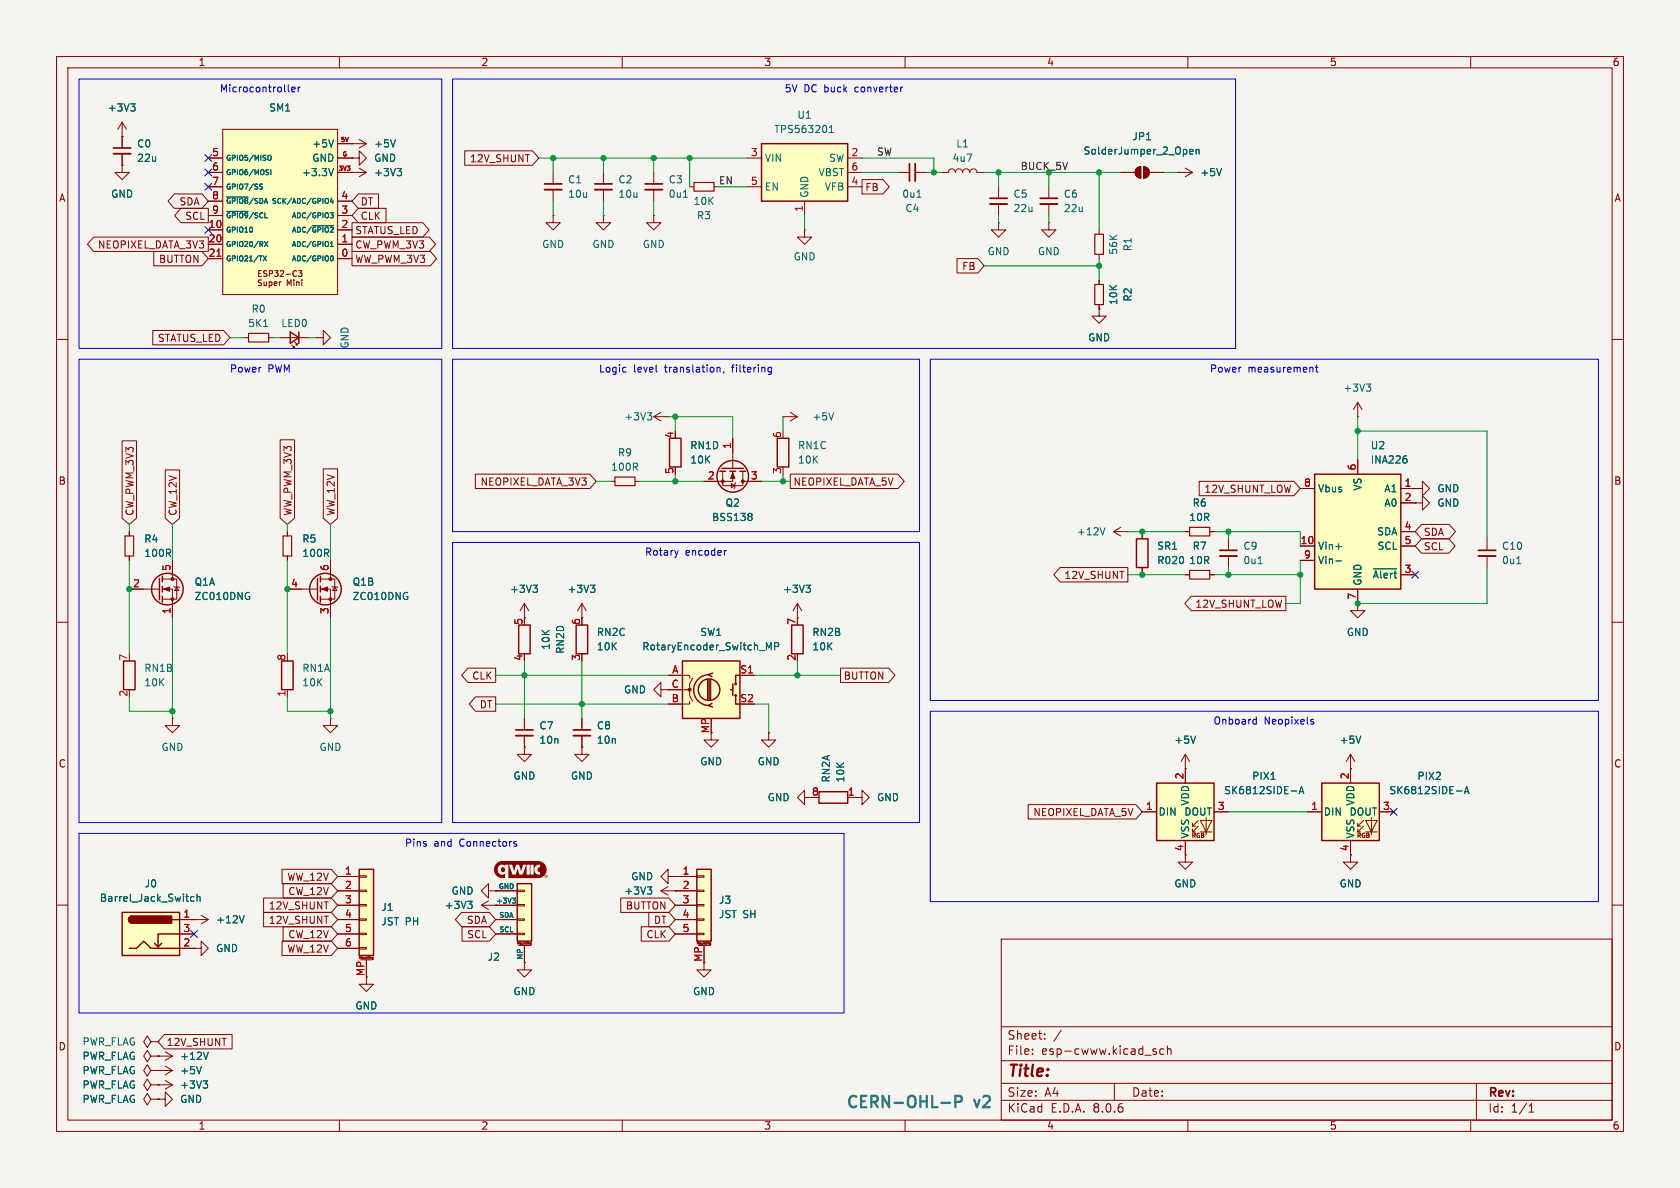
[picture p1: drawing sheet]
<svg xmlns="http://www.w3.org/2000/svg" width="297mm" height="210mm" viewBox="0 0 297 210" stroke-linecap="round" stroke-linejoin="round" font-family="sans-serif">
<path d="M0 0h297v210h-297z" fill="#f5f4ef" stroke="#f5f4ef" stroke-width=".18"/>
<g fill="none" stroke="#840000" stroke-width=".18">
<path d="M10 10h277v190h-277zM12 12h273v186h-273zM60 10v2M110 10v2M160 10v2M210 10v2M260 10v2M10 60h2M285 60h2M10 110h2M285 110h2M58.4 127v1.3h1.3l-1.3 1.2-1.3-1.2h1.3"/>
<path d="M58.4 127h.1M209.5 135.9h.1M209.5 133.4l-.7 1.2M209.5 133.4v2.5M209.5 133.4l.8 1.2M10 160h2M86.4 157.5v-1.3l-1.3 1.3 1.3 1.3v-1.3h1.2M86.4 159.3l-1.3 .7M87.6 157.5h.1M285 160h2M64.8 172.7v1.3h1.2l-1.2 1.3-1.3-1.3h1.3M85.1 160l1.3 .8"/>
<path d="M85.1 160h2.5M92.7 170.2v1.3h1.3l-1.3 1.2-1.3-1.2h1.3M92.7 170.2h.1M177 166h108v32h-108zM60 198v2M110 198v2M160 198v2M177 194.5h108M177 191.5h108M177 187.5h108M177 181.5h108M182.5 186.3v.1"/>
<path d="M182.5 185.5v.1M184.7 183.6v.1M184.7 182.8v.1M187.6 182.1l-1.3 2M197 191.5v3M204 185.9l.4 .1 .1 .2-.3 .2h-.2M204 185.4l.4 .1M205.7 185.5l-.4-.1-.3 .3v.4l.2 .2h.5M206.4 185.5l.2-.1 .4 .1v.9M206.4 184.9v1.5M210 198v2M260 198v2"/>
<path d="M261 191.5v6.5M270.3 196.6h.9M270.3 195.5l.4-.4v1.5"/>
</g>
<path d="M211.4 130.1l-.5 1.3M82.7 159.3h.8l-.5 .5M83.2 159.8l.3 .3v.3l-.3 .2" fill="none" stroke="#006464" stroke-width=".18"/>
<path d="M91.4 156.2h2.6v10.2h-2.6z" fill="#ffffc2"/>
<g fill="#840000">
<path d="M96.5 154.8h.2v.3h-.2v-.2h.1h-.1z"/>
<path d="M96.4 154.7h.4v.4h-.4l-.1-.2 .3 .3 .2-.3-.2-.2-.3 .2z"/>
<path d="M87.8 152.7l.4-.4 .6-.1h6.6l.5 .2 .4 .4 .3 .5v.6l-.4 .8-.8 .5h-5.5v-2.3l.7 1.7h.6l.3-1.1 .3 1.1h2.6v-.9h.1l.2 .7 .7 .2h.1v-.4l-.4-.1-.1-.4 .2-.3 .3-.1v-.4l-.8 .2-.2 .6h-.1v-.8h-.6v1.7h-.1v-1.7h-.6v1.7h-.7l.6-1.7h-.5l-.4 1.1-.3-1.1h-.6l-.3 1.1-.4-1.1h-1.2v.2l-.3-.2h-.4l-.5 .4-.1 .8 .2 .3 .4 .2h.4l.3-.2v.8h-.7l-.7-.3-.5-.7v-.9z"/>
<circle cx="88.9" cy="153.7" r=".41"/>
</g>
<g fill="none" stroke="#840000" stroke-width=".18">
<path d="M87.6 157.5h3.8M91.4 159.9h1.3v.2h-1.3zM91.4 157.4h1.3v.2h-1.3zM87.6 160h3.8M87.6 162.6h3.8M87.6 165.1h3.8M91.4 165h1.3v.2h-1.3zM91.4 162.4h1.3v.3h-1.3zM91.7 167.1h2M92.7 167.1v3.1M93.7 167h.2M93.7 166.9h.1"/>
<path d="M93.8 166.9h.1M93.8 166.7h-.1M93.8 166.7h.1M93.9 167h.1M93.9 166.7v.3"/>
</g>
<path d="M91.4 156.2h2.6v10.2h-2.6z" fill="none" stroke="#840000" stroke-width=".25"/>
<path d="M90.6 158.8h.5l-.3 .3 .3 .1v.3l-.1 .1h-.3" fill="none" stroke="#006464" stroke-width=".18"/>
<path d="M63.5 153.7h2.5v15.2h-2.5z" fill="#ffffc2"/>
<g fill="none" stroke="#840000" stroke-width=".18">
<path d="M22.9 94v.7M22.9 98.3v.8M50.8 94v.7M50.8 98.3v.8M201.9 94v1.3M217.2 95.3v2M217.2 98.3v2M201.9 100.3v1.3M209.5 101.6h.8M213.9 101.6h.7M59.7 154.9h3.8M59.7 157.5h3.8"/>
<path d="M63.5 159.9h1.3v.2h-1.3zM63.5 157.4h1.3v.2h-1.3zM63.5 154.8h1.3v.3h-1.3zM209.5 151.1v1.3h1.3l-1.3 1.3-1.2-1.3h1.2M59.7 160h3.8M59.7 162.6h3.8M59.7 165.1h3.8M59.7 167.6h3.8M63.5 167.5h1.3v.3h-1.3zM63.5 165h1.3v.2h-1.3zM63.5 162.4h1.3v.3h-1.3zM63.8 169.7h2"/>
<path d="M64.8 169.7v3M65.8 169.4h.1M65.8 169.4l.1 .1M65.8 169.2h.1M65.9 169.2h-.1M65.9 169.2h.1M65.9 169.6h-.1M66 169.2v.3M66 169.5l-.1 .1M66 169.4l-.1 .1M124.5 170.2v1.3h1.2l-1.2 1.2-1.3-1.2h1.3"/>
</g>
<path d="M200.9 95.3h2v5h-2zM21.8 116.8h2.1v5.1h-2.1zM63.5 153.7h2.5v15.2h-2.5z" fill="none" stroke="#840000" stroke-width=".25"/>
<path d="M22.1 94.7h1.5v3.6h-1.5zM50 94.7h1.6v3.6h-1.6zM210.3 100.8h3.6v1.6h-3.6z" fill="none" stroke="#840000" stroke-width=".2"/>
<path d="M215.6 98.3h3.1" fill="none" stroke="#840000" stroke-width=".33"/>
<path d="M215.6 97.3h3.1" fill="none" stroke="#840000" stroke-width=".3"/>
<path d="M222.4 99.6h.7" fill="none" stroke="#006464" stroke-width=".18"/>
<path d="M204.5 138.4h10.1v10.2h-10.1z" fill="#ffffc2"/>
<g fill="none" stroke="#840000" stroke-width=".18">
<path d="M209.5 135.9v2.5M201.9 143.5h2.6M209.5 148.6v2.5M210.8 147.1h.5M210.8 146.1h.5M211.8 146.1l-1 1v-.5M211.8 145l-1 1.1v-.6M212.2 145h2l-1 2.1zM212.2 147.1h2M213.2 144.5v3.1M214.6 143.5h2.6M34.3 167.6h1.3v-1.2l1.2 1.2-1.2 1.3v-1.3"/>
<path d="M34.3 167.6h.1M34.3 162.6h.1M34.3 162.6h2.5M35.6 161.8l1.2 .8M36.8 162.6l-1.2 .7"/>
</g>
<path d="M204.5 138.4h10.1v10.2h-10.1z" fill="none" stroke="#840000" stroke-width=".25"/>
<path d="M224.7 137.8h.7M228.3 139.8h.9M229.8 139.9h.6M229.7 140.3l.4-1.3 .4 1.3M43.2 161.9l-.5 1.2" fill="none" stroke="#006464" stroke-width=".18"/>
<path d="M21.6 161.3h10.1v7.6h-10.1z" fill="#ffffc2"/>
<path d="M51.3 58.7l1.5 1-1.5 1zM52.8 58.7v2M21.6 161.3h10.1v7.6h-10.1zM22.9 167.6h1.2l1.3-1.2 1.3 1.2h5M23.4 161.9a.64 .64 0 0 0-.7 .7 .64 .64 0 0 0 .7 .6M28.6 166.8l-.7 .6M30.5 162.6h1.2M31.7 165.1h-3.8v2.3l-.6-.6" fill="none" stroke="#840000" stroke-width=".25"/>
<g fill="#840000" stroke="#840000" stroke-width=".25">
<path d="M22.9 162.1l.5-.2v1.3a.63 .63 0 0 1-.6-.4 .63 .63 0 0 1 .1-.7z"/>
<path d="M23.4 161.9h7v1.3h-7z"/>
</g>
<g fill="none" stroke="#840000" stroke-width=".18">
<path d="M62.2 30.5h.1M62.2 30.5h2.6M63.5 29.7l1.3 .8M64.8 30.5l-1.3 .7M106.7 30.5v2M106.7 33.5v2.1M176.5 39.4v1.2h1.3l-1.3 1.3-1.2-1.3h1.2M176.5 39.4h.1M185.4 39.4v1.2h1.3l-1.3 1.3-1.3-1.3h1.3M185.4 39.4h.1M43.2 59.7h.7M47.5 59.7h.8"/>
<path d="M49.5 59.7h5.1M55.9 59.7h1.2v-1.3l1.3 1.3-1.3 1.3v-1.3M55.9 59.7h.1M51.6 61l.5 .5h-.3h.3v-.3M52.1 60.5l.5 .5h-.3h.3v-.3M31.7 162.6h2.6M31.7 167.6h2.6M31.7 165.1h2.6M26.7 194.3l-.7-1-.6 1 .6 1 .7-1h1.2M26.7 189.2l-.7-1-.6 1 .6 1 .7-1h1.2M26.7 191.8l-.7-1-.6 1 .6 1 .7-1h1.2M26.7 186.7l-.7-1-.6 1 .6 1 .7-1h1.2"/>
<path d="M26.7 184.2l-.7-1.1-.6 1.1 .6 1 .7-1h1.2M27.9 194.3h.1M27.9 189.2h.1M27.9 191.8h.1M27.9 186.7h.1M27.9 184.2h.1"/>
</g>
<path d="M70.2 29.8h.8l-.4 .5M70.7 30.3l.3 .2v.3l-.3 .3M46.6 57.7h.7M34.3 158.5h-.4l-.2 .2 .1 .6h.5M34.8 158.6l.2-.1h.3l.1 .8M34.8 158.1v1.2" fill="none" stroke="#006464" stroke-width=".18"/>
<path d="M105.2 33.5h3" fill="none" stroke="#840000" stroke-width=".33"/>
<path d="M105.2 32.5h3" fill="none" stroke="#840000" stroke-width=".3"/>
<path d="M43.9 58.9h3.6v1.6h-3.6z" fill="none" stroke="#840000" stroke-width=".2"/>
<path d="M39.4 22.9h20.3v29.2h-20.3z" fill="#ffffc2"/>
<g fill="none" stroke="#840000" stroke-width=".18">
<path d="M21.6 24.1h.1M21.6 29.2v1.3h1.3l-1.3 1.3-1.3-1.3h1.3M21.6 29.2h.1M21.6 21.6l-.8 1.3M21.6 21.6v4.6M21.6 27.2v2M21.6 21.6l.8 1.3M36.8 38.1h2.6M36.8 30.5h2.6M36.8 35.6h2.6M36.8 27.9h2.6M36.8 33h2.6"/>
<path d="M39.4 22.9h20.3v29.2h-20.3zM59.7 38.1h2.5M59.7 30.5h2.5M59.7 35.6h2.5M59.7 27.9h2.5M59.7 25.4h5.1M62.2 25.4h.1M62.2 27.9h1.3v1.3l1.3-1.3-1.3-1.2v1.2M62.2 27.9h.1M63.5 24.6l1.3 .8M64.8 25.4l-1.3 .8M106.7 38.1v1.3h1.2l-1.2 1.2-1.3-1.2h1.3"/>
<path d="M106.7 38.1h.1M115.6 38.1v1.3h1.2l-1.2 1.2-1.3-1.2h1.3M115.6 38.1h.1M121.9 33h.8M126.2 33h.8M36.8 45.7h2.6M36.8 43.2h2.6M36.8 40.6h2.6M49.6 49.8h.1M52.7 47.8h.7l-.4 .4 .3 .1v.5l-.1 .1-.5-.1M59.7 45.7h2.5M59.7 43.2h2.5"/>
<path d="M59.7 40.6h2.5M142.2 40.6v1.3h1.3l-1.3 1.3-1.2-1.3h1.2M142.2 40.6h.1M238.8 135.9h.1M238.8 133.4l-.8 1.2M238.8 133.4v2.5M238.8 133.4l.7 1.2"/>
</g>
<g fill="none" stroke="#006464" stroke-width=".18">
<path d="M23.1 18.4h.8l-.4 .4M23.6 18.8l.3 .3v.3l-.3 .2M40.1 34.8h3.8M40.1 37.4h3.8M46 32.9l.4 .3-.1 .2h-.3M46 32.6h.4M47.4 30h.1M47.5 30.5v.3M47.6 27.5h.2l.1 .3v.4l-.3 .1M47.9 30v.9M55.2 39.9h3.8M57.9 35.1l.2 .3-.1 .4-.1 .2"/>
<path d="M58.4 37.6h.5l-.3 .4h.3v.3l-.2 .2h-.2M58.6 35l-.2 .7h.6M58.8 35.4v.6M59 29.8l-.5 1.3M59 24.7l-.5 1.3M69.9 24.7l-.4 1.3M46.5 45.2l.6 .9M46.8 42.7l.5 .9M47.1 45.2l-.6 .9M47.3 42.7l-.5 .9M58.4 43.6h.5M58.4 42.9l.3-.2v.9"/>
<path d="M58.5 45.3l.1-.1a.43 .43 0 0 1 .3 .5 .43 .43 0 0 1-.4 .4M240.6 130.1l-.4 1.3"/>
</g>
<path d="M38.3 45.3h.8" fill="none" stroke="#a90000" stroke-width=".18"/>
<path d="M20.1 27.2h3" fill="none" stroke="#840000" stroke-width=".33"/>
<path d="M20.1 26.2h3" fill="none" stroke="#840000" stroke-width=".3"/>
<path d="M122.7 32.3h3.5v1.5h-3.5z" fill="none" stroke="#840000" stroke-width=".2"/>
<path d="M134.6 25.4h15.3v10.2h-15.3z" fill="#ffffc2"/>
<g fill="none" stroke="#840000" stroke-width=".25">
<path d="M134.6 25.4h15.3v10.2h-15.3zM28.2 102.2v3.8M28.7 101.9v1M28.7 103.6v1M28.7 105.4v1M49.8 116.8h2v5.1h-2zM56.1 102.2v3.8M56.6 101.9v1M56.6 103.6v1M56.6 105.4v1"/>
<circle cx="29.6" cy="104.1" r="2.79"/>
<circle cx="57.5" cy="104.1" r="2.79"/>
</g>
<g fill="none" stroke="#840000" stroke-width=".18">
<path d="M97.8 38.1v1.3h1.3l-1.3 1.2-1.3-1.2h1.3M97.8 38.1h.1M97.8 30.5v2M97.8 33.5v2.1M115.6 30.5v2M115.6 33.5v2.1M132.1 27.9h2.5M132.1 33h2.5M142.2 35.6v2.5M149.9 27.9h2.5M149.9 33h2.5M149.9 30.5h2.5"/>
<path d="M30.5 99.1v3.3M58.4 99.1v3.3M22.9 104.1h5.3M28.7 104.1h1.8v5.1M28.7 102.4h2.5v3.5h-2.5M30.7 103.6l.2 .2h.7l.1 .1M31.2 103.8l.4 .6h-.7zM50.8 104.1h5.3M56.6 104.1h1.8v5.1M56.6 102.4h2.6v3.5h-2.6M58.7 103.6l.1 .2h.8l.1 .1M59.2 103.8l.4 .6h-.8z"/>
<path d="M50.8 121.9v1.3"/>
</g>
<path d="M120.8 34.9h.7M146.6 23.4h.8M146.6 22.5l.4-.3v1.2M43.9 105.4h.2v.5l-.2 .1M44 104.7l.1 .1M71.8 105.4h.3v.5l-.3 .1M71.9 104.7l.1 .1" fill="none" stroke="#006464" stroke-width=".18"/>
<path d="M96.3 33.5h3M114 33.5h3.1" fill="none" stroke="#840000" stroke-width=".33"/>
<path d="M96.3 32.5h3M114 32.5h3.1" fill="none" stroke="#840000" stroke-width=".3"/>
<g fill="#840000" stroke="#840000" stroke-width=".18">
<path d="M56.9 104.1l1-.3v.7z"/>
<path d="M29 104.1l1-.3v.7z"/>
<circle cx="58.4" cy="105.9" r=".25"/>
<circle cx="58.4" cy="102.4" r=".25"/>
<circle cx="30.5" cy="105.9" r=".25"/>
<circle cx="30.5" cy="102.4" r=".25"/>
</g>
<path d="M123.2 153.7h2.5v12.7h-2.5z" fill="#ffffc2"/>
<g fill="none" stroke="#840000" stroke-width=".18">
<path d="M115.6 73.7h2.5M115.6 73.7l1.2 .7M116.8 72.9l-1.2 .8M118.1 73.7h.1M129.5 77.5v5.3M138.4 73.7h.1M138.4 73.7h2.6M139.7 72.9l1.3 .8M141 73.7l-1.3 .7M107.9 85.1h.8M112.3 85.1h.7M127.8 83.3v2.6h3.5v-2.6"/>
<path d="M129.3 85.5l.6 .4-.6 .3zM129.5 83.3v1.8h-5M130 85.3l-.1 .2v.7l-.1 .2M131.3 85.1h3.3M196.8 94l1.3 .7M196.8 94h2.6M198.1 93.2l-1.3 .8M199.4 94h.1M209.5 94h.8M213.9 94h.7M262.9 95.3v2M262.9 98.3v2"/>
<path d="M92.7 106.7l-.8 1.3M92.7 106.7v2.5M92.7 106.7l.8 1.3M102.9 106.7l-.8 1.3M102.9 106.7v2.5M102.9 106.7l.7 1.3M92.7 132.1v1.3h1.3l-1.3 1.2-1.3-1.2h1.3M92.7 132.1h.1M92.7 127v2M92.7 130v2.1M102.9 132.1v1.3h1.2l-1.2 1.2-1.3-1.2h1.3M102.9 132.1h.1"/>
<path d="M102.9 127v2M102.9 130v2.1M125.7 129.5v1.3h1.3l-1.3 1.3-1.2-1.3h1.2M135.9 129.5v1.3h1.3l-1.3 1.3-1.3-1.3h1.3M135.9 129.5h.1M116.8 157.5h6.4M116.8 157.5l1.3 .7M118.1 154.9v-1.2l-1.3 1.2 1.3 1.3v-1.3h1.3M118.1 156.7l-1.3 .8M119.4 154.9h.1M119.4 157.5h.1M119.4 154.9h3.8"/>
<path d="M123.2 159.9h1.3v.2h-1.3zM123.2 157.4h1.3v.2h-1.3zM123.2 154.8h1.3v.3h-1.3zM142.2 141v-1.3l-1.2 1.3 1.2 1.2v-1.2h1.3M149.9 141h1.2M151.1 141h1.3v-1.3l1.3 1.3-1.3 1.2v-1.2M151.1 141h.1M119.4 160h3.8M119.4 162.6h3.8M119.4 165.1h3.8M123.2 165h1.3v.2h-1.3zM123.2 162.4h1.3v.3h-1.3z"/>
<path d="M123.4 167.1h2.1M124.5 167.1v3.1M125.5 166.9h.1M125.6 166.7v.3h-.1M125.6 166.7h-.1M27.9 186.7h.1M27.9 186.7h2.6M29.2 185.9l1.3 .8M30.5 186.7l-1.3 .8"/>
</g>
<g fill="none" stroke="#840000" stroke-width=".25">
<path d="M118.4 77.5h2v5.1h-2zM137.4 77.5h2v5.1h-2zM127.3 83.3h1M127.6 82.8h3.8M129 83.3h1M130.8 83.3h1M91.7 110.5h2v5.1h-2zM101.9 110.5h2v5.1h-2zM144.8 140h5.1v2h-5.1zM123.2 153.7h2.5v12.7h-2.5z"/>
<circle cx="129.5" cy="84.2" r="2.79"/>
</g>
<g fill="none" stroke="#006464" stroke-width=".18">
<path d="M114.4 73h.8l-.4 .5M115 73.5l.2 .2v.3l-.2 .2M147.4 73l-.5 1.2M132.7 90.7l.3 .3-.3 .3 .3 .2v.3l-.3 .2M195.3 93.3l-.4 1.3M268.1 99.6h.8M94.2 103.4h.8l-.4 .5M94.8 103.9l.2 .3v.3l-.2 .2M104.4 103.4h.8l-.5 .5M104.9 103.9l.3 .3v.3l-.3 .2M114.4 156.8h.8l-.4 .5M115 157.3l.2 .2v.3l-.2 .3"/>
<path d="M36.8 186l-.4 1.3"/>
</g>
<path d="M261.4 98.3h3M91.2 130h3M101.3 130h3.1" fill="none" stroke="#840000" stroke-width=".33"/>
<path d="M261.4 97.3h3M91.2 129h3M101.3 129h3.1" fill="none" stroke="#840000" stroke-width=".3"/>
<path d="M108.7 84.3h3.6v1.6h-3.6zM210.3 93.2h3.6v1.5h-3.6z" fill="none" stroke="#840000" stroke-width=".2"/>
<g fill="#840000" stroke="#840000" stroke-width=".18">
<path d="M129.5 83.6l.4 1h-.7z"/>
<circle cx="127.8" cy="85.1" r=".25"/>
<circle cx="131.3" cy="85.1" r=".25"/>
</g>
<path d="M232.4 83.8h15.2v20.3h-15.2z" fill="#ffffc2"/>
<path d="M232.4 83.8h15.2v20.3h-15.2z" fill="none" stroke="#840000" stroke-width=".25"/>
<g fill="none" stroke="#840000" stroke-width=".18">
<path d="M240 73.7h.1M240 71.1v2.6M240 71.1l-.7 1.3M240 71.1l.8 1.3M229.9 86.4h2.5M229.9 96.5h2.5M229.9 99.1h2.5M240 81.3v2.5M247.6 86.4h2.6M247.6 96.5h2.6M247.6 88.9h2.6M247.6 94h2.6"/>
<path d="M240 106.7v1.3h1.3l-1.3 1.2-1.2-1.2h1.2M240 106.7h.1M240 104.1v2.6M247.6 101.6h2.6"/>
</g>
<path d="M241.5 67.9h.8l-.4 .5M242.1 68.4l.2 .2v.3l-.2 .3M236.2 96.6h.9M236.2 99.2h.9M248.6 81.1l.1 .2-.1 .5M242.8 100.6h4.1" fill="none" stroke="#006464" stroke-width=".18"/>
<path d="M233.7 138.4h10.1v10.2h-10.1z" fill="#ffffc2"/>
<g fill="none" stroke="#840000" stroke-width=".18">
<path d="M166.4 30.5h1.2a.64 .64 0 0 1 .7-.7 .64 .64 0 0 1 .6 .7 .64 .64 0 0 1 .6-.7 .64 .64 0 0 1 .7 .7 .64 .64 0 0 1 .6-.7 .64 .64 0 0 1 .6 .7 .64 .64 0 0 1 .7-.7 .64 .64 0 0 1 .6 .7h1.3M198.1 30.5h2.6M201 29.8l.7-.3v2a1.02 1.02 0 0 1-1-.6 1.02 1.02 0 0 1 .3-1.1zM202.2 29.5a1.02 1.02 0 0 1 1 1 1.02 1.02 0 0 1-1 1zM203.2 30.5h2.5M30.5 127v1.3h1.2l-1.2 1.2-1.3-1.2h1.3M30.5 127h.1M238.8 135.9v2.5M231.1 143.5h2.6M238.8 148.6v3.8h1.2l-1.2 1.3-1.3-1.3h1.3M240 147.1h.5M240 146.1h.5"/>
<path d="M241 146.1l-1 1v-.5M241 145l-1 1.1v-.6M241.4 145h2.1l-1.1 2.1zM241.4 147.1h2.1M242.4 144.5v3.1M243.8 143.5h2.6"/>
</g>
<path d="M140 110.5h2v5.1h-2zM233.7 138.4h10.1v10.2h-10.1z" fill="none" stroke="#840000" stroke-width=".25"/>
<path d="M210.3 26.8l.6-.1-.1-.2-.3-.1-.2 .2 .1 .6h.4M211.5 26.5l.1-.1 .3 .1 .1 .7M211.5 26.4v.8M257.5 139.8h.9M259 139.9h.6M258.9 140.3l.4-1.3 .4 1.3" fill="none" stroke="#006464" stroke-width=".18"/>
<g fill="#840000" stroke="#840000" stroke-width=".18">
<path d="M201 29.8l.7-.3v2a1.02 1.02 0 0 1-1-.6 1.02 1.02 0 0 1 .3-1.1z"/>
<path d="M202.2 29.5a1.02 1.02 0 0 1 1 1 1.02 1.02 0 0 1-1 1z"/>
</g>
<path d="M120.6 116.8h10.2v10.2h-10.2z" fill="#ffffc2"/>
<g fill="none" stroke="#840000" stroke-width=".25">
<path d="M120.6 116.8h10.2v10.2h-10.2zM125.3 119.3a2.73 2.73 0 0 0-2.7 2.7 2.73 2.73 0 0 0 2.7 2.7M126 119l-.8 .3 .7 .3M130.8 119.4h-.8v1.5M125.1 120.1v3.6M125.3 120.1v3.6M125.6 120.1v3.6M125.9 124.3l-.7 .4 .8 .3M129.2 121.9h.3M129.5 120.9v2M130 122.9v1.6h.8"/>
<circle cx="125.3" cy="121.9" r="1.9"/>
<circle cx="130" cy="120.9" r=".13"/>
<circle cx="130" cy="122.9" r=".13"/>
</g>
<circle cx="121.9" cy="121.9" r=".25" fill="#840000" stroke="#840000" stroke-width=".18"/>
<g fill="none" stroke="#840000" stroke-width=".18">
<path d="M21.6 24.1h.1M21.6 29.2h.1M21.6 24.1v2.1M21.6 27.2v2M30.8 34.3h4.9l1.1 1.3-1.1 1.2h-4.9l-1.1-1.2zM32 36.8h4.8v2.6h-4.8l-1.1-1.3zM36.8 30.5h2.6M36.8 38.1h2.6M36.8 35.6h2.6M36.8 27.9h2.6M36.8 33h2.6M59.7 30.5h2.5"/>
<path d="M59.7 38.1h2.5M59.7 35.6h2.5M59.7 27.9h2.5M59.7 25.4h2.5M62.2 39.4h12.6l1.1 1.2-1.1 1.3h-12.6zM62.2 30.5h.1M62.2 25.4h.1M62.2 27.9h.1M63.3 34.3h3.6v2.5h-3.6l-1.1-1.2zM63.3 36.8h4.9v2.6h-4.9l-1.1-1.3zM82.2 26.7h11.9l1.1 1.2-1.1 1.3h-11.9zM152.4 31.7h3.7l1.1 1.3-1.1 1.3h-3.7z"/>
<path d="M158.7 30.5h2.1M161.8 30.5h2M176.5 33v2.1M176.5 36.1v2M185.4 33v2.1M185.4 36.1v2M198.1 30.5h2.6M203.2 30.5h2.5M208.3 30.5h.1M208.3 30.5h2.5M209.5 29.7l1.3 .8M210.8 30.5l-1.3 .7"/>
<path d="M16.6 41.9h20.2v2.6h-20.2l-1.1-1.3zM27 58.4h12.5l1.1 1.3-1.1 1.3h-12.5zM27.2 44.4h8.5l1.1 1.3-1.1 1.3h-8.5zM36.8 45.7h2.6M36.8 43.2h2.6M36.8 40.6h2.6M59.7 45.7h2.5M59.7 43.2h2.5M59.7 40.6h2.5M62.2 44.4h13.9l1.1 1.3-1.1 1.3h-13.9zM62.2 41.9h13.7l1.1 1.3-1.1 1.3h-13.7zM169.2 45.7h3.7l1.1 1.3-1.1 1.3h-3.7z"/>
<path d="M194.3 54.6v1.3h1.3l-1.3 1.3-1.3-1.3h1.3M194.3 54.6h.1M194.3 40.6v.8M194.3 45v.7M194.3 49.5v.8M194.3 53.8v.8M21.6 77.9h2.5v13.7l-1.2 1.1-1.3-1.1zM49.5 77.7h2.6v13.9l-1.3 1.1-1.3-1.1zM129.5 77.5v2.5M22.9 94v.7M22.9 98.3v.8M29.2 83.1h2.6v8.5l-1.3 1.1-1.3-1.1z"/>
<path d="M30.5 99.1v2.5M50.8 94v.7M50.8 98.3v.8M57.1 82.9h2.6v8.7l-1.3 1.1-1.3-1.1zM58.4 99.1v2.5M84 83.8h20.3l1.1 1.3-1.1 1.3h-20.3zM124.5 85.1h2.5M132.1 85.1h2.5M139.7 83.8h19.1l1.1 1.3-1.1 1.3h-19.1zM201.9 94v1.3M209.5 94h.8M212 85.1h16.8l1.1 1.3-1.1 1.2h-16.8z"/>
<path d="M213.9 94h.7M229.9 86.4h2.5M229.9 96.5h2.5M229.9 99.1h2.5M240 81.3v2.5M247.6 94h2.6M247.6 86.4h2.6M247.6 96.5h2.6M247.6 88.9h2.6M250.2 86.4h1.3v-1.3l1.2 1.3-1.2 1.2v-1.2M250.2 86.4h.1M250.2 88.9h1.3v-1.3l1.2 1.3-1.2 1.3v-1.3"/>
<path d="M250.2 88.9h.1M251.3 92.7h4.9l1.1 1.3-1.1 1.3h-4.9l-1.1-1.3zM251.3 95.2h4.8l1.2 1.3-1.2 1.3h-4.8l-1.1-1.3zM22.9 104.1h2.5M30.5 106.7v2.5M50.8 104.1h2.5M58.4 106.7v2.5M82.7 118.1h4.9v2.6h-4.9l-1.1-1.3zM118.1 119.4h3.8v.5M122.4 119.9l-.5 1v1h-.5M130.8 119.4h2.5M141 106.7l-.8 1.3"/>
<path d="M141 106.7v2.5M141 106.7l.7 1.3M148.6 118.1h8.5l1.1 1.3-1.1 1.3h-8.5zM187.4 100.3h12v2.6h-12l-1.1-1.3zM201.9 100.3v1.3M209.5 101.6h.8M210.6 105.4h16.7v2.6h-16.7l-1.1-1.3zM213.9 101.6h.7M240 106.7h.1M240 104.1v2.6M247.6 101.6h2.6M84.1 123.2h3.5v2.5h-3.5l-1.2-1.2z"/>
<path d="M92.7 132.1h.1M92.7 127v2M92.7 130v2.1M102.9 132.1h.1M102.9 127v2M102.9 130v2.1M116.8 121.9v-1.2l-1.2 1.2 1.2 1.3v-1.3h5.1v1l.5 1.1M121.9 124v.5h-3.8M135.9 129.5h.1M209.5 135.9h.1M209.5 135.9v2.5M238.8 135.9h.1"/>
<path d="M238.8 135.9v2.5M46.6 158.7h12l1.1 1.3-1.1 1.3h-12zM49.9 153.7h8.7l1.1 1.2-1.1 1.3h-8.7zM50 156.2h8.6l1.1 1.3-1.1 1.3h-8.6zM59.7 154.9h3.8M59.7 157.5h3.8M87.6 157.5h.1M87.6 157.5h3.8M109.7 158.7h8.6l1.1 1.3-1.1 1.3h-8.6zM119.4 157.5h.1M119.4 154.9h.1M119.4 154.9h3.8"/>
<path d="M119.4 157.5h3.8M149.9 141h1.2M151.1 141h.1M181.8 142.2h19l1.1 1.3-1.1 1.3h-19zM201.9 143.5h2.6M209.5 148.6v2.5M214.6 143.5h2.6M231.1 143.5h2.6M238.8 148.6v2.5M243.8 143.5h2.6M31.7 162.6h2.6M31.7 167.6h2.6"/>
<path d="M31.7 165.1h2.6M34.3 162.6h.1M34.3 167.6h.1M46.6 161.3h12l1.1 1.3-1.1 1.2h-12zM49.9 166.4h8.7l1.1 1.2-1.1 1.3h-8.7zM50 163.8h8.6l1.1 1.3-1.1 1.3h-8.6zM59.7 162.6h3.8M59.7 167.6h3.8M59.7 165.1h3.8M59.7 160h3.8M64.8 169.7v3M81.6 161.3h4.9l1.1 1.3-1.1 1.2h-4.9l-1.1-1.2z"/>
<path d="M81.7 163.8h4.8l1.1 1.3-1.1 1.3h-4.8zM87.6 162.6h3.8M87.6 165.1h3.8M87.6 160h3.8M92.7 170.2h.1M92.7 167.1v3.1M113.4 163.8h4.9l1.1 1.3-1.1 1.3h-4.9zM114.7 161.3h3.6l1.1 1.3-1.1 1.2h-3.6zM119.4 162.6h3.8M119.4 165.1h3.8M119.4 160h3.8M124.5 167.1v3.1"/>
<path d="M27.9 189.2h.1M27.9 191.8h.1M27.9 194.3h1.3v-1.3l1.3 1.3-1.3 1.3v-1.3M27.9 194.3h.1M27.9 186.7h.1M27.9 189.2h2.6M27.9 191.8h2.6M29.1 182.9h11.9v2.5h-11.9l-1.2-1.2zM29.2 188.5l1.3 .7M29.2 191l1.3 .8M30.5 189.2l-1.3 .8M30.5 191.8l-1.3 .7"/>
</g>
<g fill="none" stroke="#006464" stroke-width=".18">
<path d="M23.1 18.4h.8l-.4 .4M23.6 18.8l.3 .3v.3l-.3 .2M40.1 34.8h3.8M40.1 37.4h3.8M46 32.9l.4 .3-.1 .2h-.3M46 32.6h.4M47.4 30h.1M47.5 30.5v.3M47.6 27.5h.2l.1 .3v.4l-.3 .1M47.9 30v.9M55.2 39.9h3.8M57.9 35.1l.2 .3-.1 .4-.1 .2"/>
<path d="M58.4 37.6h.5l-.3 .4h.3v.3l-.2 .2h-.2M58.6 35l-.2 .7h.6M58.8 35.4v.6M59 29.8l-.5 1.3M59 24.7l-.5 1.3M69.9 24.7l-.4 1.3M70.2 29.8h.8l-.4 .5M70.7 30.3l.3 .2v.3l-.3 .3M162.1 34.9h.7M210.3 26.8l.6-.1-.1-.2-.3-.1-.2 .2 .1 .6h.4M211.5 26.5l.1-.1 .3 .1 .1 .7M211.5 26.4v.8"/>
<path d="M216 29.8l-.5 1.3M46.5 45.2l.6 .9M46.8 42.7l.5 .9M47.1 45.2l-.6 .9M47.3 42.7l-.5 .9M58.4 43.6h.5M58.4 42.9l.3-.2v.9M58.5 45.3l.1-.1a.43 .43 0 0 1 .3 .5 .43 .43 0 0 1-.4 .4M132.7 90.7l.3 .3-.3 .3 .3 .2v.3l-.3 .2M236.2 96.6h.9M236.2 99.2h.9M248.6 81.1l.1 .2-.1 .5"/>
<path d="M43.9 105.4h.2v.5l-.2 .1M44 104.7l.1 .1M71.8 105.4h.3v.5l-.3 .1M71.9 104.7l.1 .1M94.2 103.4h.8l-.4 .5M94.8 103.9l.2 .3v.3l-.2 .2M104.4 103.4h.8l-.5 .5M104.9 103.9l.3 .3v.3l-.3 .2M135.5 113.6l.4 .9 .4-.9v1.3M136.9 114.3l.7-.1 .1-.2-.1-.3-.7-.1v1.3M142.5 103.4h.8l-.5 .5M143 103.9l.3 .3v.3l-.3 .2"/>
<path d="M242.8 100.6h4.1M211.4 130.1l-.5 1.3M224.7 137.8h.7M228.3 139.8h.9M229.8 139.9h.6M240.6 130.1l-.4 1.3M257.5 139.8h.9M259 139.9h.6M34.3 158.5h-.4l-.2 .2 .1 .6h.5M34.8 158.6l.2-.1h.3l.1 .8M34.8 158.1v1.2M82.7 159.3h.8l-.5 .5"/>
<path d="M83.2 159.8l.3 .3v.3l-.3 .2M90.6 158.8h.5l-.3 .3 .3 .1v.3l-.1 .1h-.3M114.4 156.8h.8l-.4 .5M115 157.3l.2 .2v.3l-.2 .3M229.7 140.3l.4-1.3 .4 1.3M258.9 140.3l.4-1.3 .4 1.3M43.2 161.9l-.5 1.2M35.6 188.5l-.4 1.3M35.9 191.1h.8l-.4 .5M36.5 191.6l.2 .2v.3l-.2 .2M36.8 186l-.4 1.3"/>
</g>
<path d="M193.5 50.3h1.6v3.5h-1.6zM193.5 41.4h1.6v3.6h-1.6z" fill="none" stroke="#840000" stroke-width=".2"/>
<path d="M161.8 29v3M175 36.1h3.1M183.9 36.1h3" fill="none" stroke="#840000" stroke-width=".33"/>
<path d="M160.8 29v3M175 35.1h3.1M183.9 35.1h3" fill="none" stroke="#840000" stroke-width=".3"/>
<path d="M166.4 195h1.5M168.9 194.8h.8a.54 .54 0 0 0 .4-.5 .54 .54 0 0 0-.4-.6h-.8v2" fill="none" stroke="#0099b0" stroke-width=".4"/>
<g fill="none" stroke="#0000c2" stroke-width=".18">
<path d="M14 14h64.1v47.6h-64.1zM51 16.1l.1 .1M51.6 15.8l.6-.1-.1-.2-.3-.1-.2 .2v.6h.5M52.7 15.4v.8M53.1 15.4l-.4 .2M80 14h138.4v47.6h-138.4zM159.6 15.4l-.2 .1M14 63.5h64.1v81.9h-64.1zM80 63.5h82.6v30.5h-82.6zM110.6 64.9l.1 .1M110.7 65.7l-.1 .1M116.1 65.7l.1 .1"/>
<path d="M126.8 64.9v.9M126.8 65l.1-.1 .3 .1 .1 .8M128 65.7l-.2 .3M135.9 65h.5M135.9 65.7h.5M136.4 64.9v1.1l-.3 .2-.3-.1M164.5 63.5h118.1v60.3h-118.1zM231.9 64.9l.2 .2v.7M232.5 64.9h.5M232.7 64.5v1.1l.3 .2M80 95.9h82.6v49.5h-82.6zM119.9 97.3l-.3 .9"/>
<path d="M128.4 97.3l-.3 .1M164.5 125.7h118.1v33.7h-118.1zM221.7 127.2h.4M222.1 126.7v1.3M222.1 127.9l-.4 .1M231.8 127.5l.4 .1 .1 .2-.2 .2-.4-.1M231.8 127.2h.4M14 147.3h135.2v31.8h-135.2zM90.9 149.1l.4 .1 .1 .2-.2 .2-.4-.1M90.9 148.8h.4"/>
</g>
<g fill="none" stroke="#009600" stroke-width=".18">
<path d="M95.2 27.9h36.9M97.8 27.9v2.6M97.8 35.6v2.5M106.7 27.9v2.6M106.7 35.6v2.5M115.6 27.9v2.6M115.6 35.6v2.5M121.9 27.9v5.1M127 33h5.1M142.2 38.1v2.5M152.4 27.9h12.7v2.6M152.4 30.5h6.3"/>
<path d="M163.8 30.5h2.6M174 30.5h24.1M176.5 30.5v2.5M176.5 38.1v1.3M185.4 30.5v2.5M185.4 38.1v1.3M194.3 30.5v10.1M205.7 30.5h2.6M40.6 59.7h2.6M48.3 59.7h1.2M54.6 59.7h1.3M174 47h20.3"/>
<path d="M194.3 45.7v3.8M118.1 73.7h11.4v3.8M119.4 73.7v2.5M138.4 73.7v2.5M240 76.2h22.9v19.1M240 73.7v7.6M22.9 92.7v1.3M22.9 99.1v16.5M30.5 92.7v6.4M50.8 92.7v1.3M50.8 99.1v16.5M58.4 92.7v6.4"/>
<path d="M105.4 85.1h2.5M113 85.1h11.5M119.4 83.8v1.3M134.6 85.1h5.1M138.4 83.8v1.3M199.4 94h10.1M214.6 94h15.3v2.5M217.2 94v1.3M229.9 99.1v7.6h-2.6M30.5 109.2v17.8M58.4 109.2v17.8M87.6 119.4h30.5"/>
<path d="M92.7 116.8v10.2M102.9 116.8v10.2M133.3 119.4h15.3M141 116.8v2.6M199.4 101.6h10.1M214.6 101.6h15.3M217.2 100.3v1.3M262.9 100.3v6.4h-22.9M22.9 123.2v2.5h7.6M50.8 123.2v2.5h7.6M87.6 124.5h30.5M133.3 124.5h2.6v5"/>
<path d="M217.2 143.5h13.9"/>
</g>
<g fill="none" stroke="#000084" stroke-width=".18">
<path d="M36.2 27.3l1.2 1.2M36.2 32.4l1.2 1.2M36.2 29.9l1.2 1.2M37.4 27.3l-1.2 1.2M37.4 32.4l-1.2 1.2M37.4 29.9l-1.2 1.2M36.2 40l1.2 1.2M37.4 40l-1.2 1.2M249.6 101l1.2 1.2M250.8 101l-1.2 1.2M245.8 142.9l1.2 1.2M247 142.9l-1.2 1.2"/>
<path d="M33.7 164.5l1.2 1.2M34.9 164.5l-1.2 1.2"/>
</g>
<path d="M38.3 45.3h.8" fill="none" stroke="#a90000" stroke-width=".18"/>
<g fill="#009600" stroke="#009600" stroke-width=".18">
<circle cx="138.4" cy="85.1" r=".46"/>
<circle cx="119.4" cy="73.7" r=".46"/>
<circle cx="119.4" cy="85.1" r=".46"/>
<circle cx="30.5" cy="125.7" r=".46"/>
<circle cx="92.7" cy="119.4" r=".46"/>
<circle cx="102.9" cy="124.5" r=".46"/>
<circle cx="141" cy="119.4" r=".46"/>
<circle cx="97.8" cy="27.9" r=".46"/>
<circle cx="22.9" cy="104.1" r=".46"/>
<circle cx="58.4" cy="125.7" r=".46"/>
<circle cx="50.8" cy="104.1" r=".46"/>
<circle cx="217.2" cy="94" r=".46"/>
<circle cx="217.2" cy="101.6" r=".46"/>
<circle cx="201.9" cy="94" r=".46"/>
<circle cx="201.9" cy="101.6" r=".46"/>
<circle cx="194.3" cy="47" r=".46"/>
<circle cx="240" cy="76.2" r=".46"/>
<circle cx="165.1" cy="30.5" r=".46"/>
<circle cx="176.5" cy="30.5" r=".46"/>
<circle cx="194.3" cy="30.5" r=".46"/>
<circle cx="106.7" cy="27.9" r=".46"/>
<circle cx="115.6" cy="27.9" r=".46"/>
<circle cx="121.9" cy="27.9" r=".46"/>
<circle cx="240" cy="106.7" r=".46"/>
<circle cx="229.9" cy="101.6" r=".46"/>
</g>
<text font-size="2.8" fill="#840000" x="178" y="190.9">Title:</text>
<g font-size="2.8" fill="#0099b0">
<text x="149.4" y="196.4">CERN-OHL-P</text>
<text x="172.3" y="196.4">v2</text>
</g>
<g font-size="2.1" fill="#840000">
<text x="178" y="184">Sheet:</text>
<text x="178" y="186.7">File:</text>
<text x="184.1" y="186.7">esp-cwww.kicad_sch</text>
<text x="178" y="196.9">KiCad</text>
<text x="178" y="194.1">Size:</text>
<text x="184.7" y="194.1">A4</text>
<text x="185.7" y="196.9">E.D.A.</text>
<text x="193.3" y="196.9">8.0.6</text>
<text x="200" y="194.1">Date:</text>
<text x="263" y="194.3">Rev:</text>
<text x="263" y="196.9">Id:</text>
<text x="267.1" y="196.9">1/1</text>
</g>
<g font-size="1.8" fill="#840000">
<text x="35" y="11.9">1</text>
<text x="85" y="11.9">2</text>
<text x="135" y="11.9">3</text>
<text x="185" y="11.9">4</text>
<text x="235" y="11.9">5</text>
<text x="285" y="11.9">6</text>
<text x="83" y="28.9">12V_SHUNT</text>
<text x="10.3" y="35.9">A</text>
<text x="152.9" y="34">FB</text>
<text x="285.3" y="35.9">A</text>
<text x="31.6" y="36.5">SDA</text>
<text x="32.6" y="39.1">SCL</text>
<text x="62.7" y="41.6">STATUS_LED</text>
<text x="63.7" y="36.5">DT</text>
<text x="63.7" y="39.1">CLK</text>
<text x="17.2" y="44.1">NEOPIXEL_DATA_3V3</text>
<text x="28" y="46.7">BUTTON</text>
<text x="62.7" y="46.7">WW_PWM_3V3</text>
<text x="62.7" y="44.1">CW_PWM_3V3</text>
<text x="170" y="47.9">FB</text>
<text x="27.8" y="60.6">STATUS_LED</text>
<text x="10.3" y="85.9">B</text>
<text x="84.8" y="86">NEOPIXEL_DATA_3V3</text>
<text x="140.2" y="86">NEOPIXEL_DATA_5V</text>
<text x="212.8" y="87.3">12V_SHUNT_LOW</text>
<text x="285.3" y="85.9">B</text>
<text x="23.8" y="91.3" transform="rotate(-90 23.8 91.3)">CW_PWM_3V3</text>
<text x="31.4" y="91.3" transform="rotate(-90 31.4 91.3)">CW_12V</text>
<text x="51.8" y="91.3" transform="rotate(-90 51.8 91.3)">WW_PWM_3V3</text>
<text x="59.4" y="91.3" transform="rotate(-90 59.4 91.3)">WW_12V</text>
<text x="251.6" y="94.9">SDA</text>
<text x="251.6" y="97.5">SCL</text>
<text x="188.1" y="102.6">12V_SHUNT</text>
<text x="211.2" y="107.6">12V_SHUNT_LOW</text>
<text x="102.6" y="110.6" transform="rotate(-90 102.6 110.6)">6</text>
<text x="83.4" y="120.3">CLK</text>
<text x="84.7" y="125.4">DT</text>
<text x="118.6" y="121.7">C</text>
<text x="149.1" y="120.3">BUTTON</text>
<text x="10.3" y="135.9">C</text>
<text x="285.3" y="135.9">C</text>
<text x="182.6" y="144.5">NEOPIXEL_DATA_5V</text>
<text x="50.7" y="155.9">WW_12V</text>
<text x="238.5" y="150.6" transform="rotate(-90 238.5 150.6)">4</text>
<text x="47.4" y="161">12V_SHUNT</text>
<text x="50.9" y="158.4">CW_12V</text>
<text x="110.6" y="161">BUTTON</text>
<text x="47.4" y="163.5">12V_SHUNT</text>
<text x="50.9" y="166.1">CW_12V</text>
<text x="82.4" y="163.5">SDA</text>
<text x="82.5" y="166.1">SCL</text>
<text x="114.2" y="166.1">CLK</text>
<text x="115.5" y="163.5">DT</text>
<text x="50.7" y="168.6">WW_12V</text>
<text x="64.5" y="172.7" transform="rotate(-90 64.5 172.7)">MP</text>
<text x="10.3" y="185.9">D</text>
<text x="29.4" y="185.1">12V_SHUNT</text>
<text x="285.3" y="185.9">D</text>
<text x="35" y="199.9">1</text>
<text x="85" y="199.9">2</text>
<text x="135" y="199.9">3</text>
<text x="185" y="199.9">4</text>
<text x="235" y="199.9">5</text>
<text x="285" y="199.9">6</text>
</g>
<g font-size="1.8" fill="#0000c2">
<text x="38.8" y="16.6">Microcontroller</text>
<text x="138.6" y="16.6">5V</text>
<text x="142.1" y="16.6">DC buck</text>
<text x="151.4" y="16.6">converter</text>
<text x="40.6" y="66.2">Power</text>
<text x="47.3" y="66.2">PWM</text>
<text x="105.8" y="66.2">Logic</text>
<text x="112" y="66.2">level</text>
<text x="117.6" y="66.2">translation,</text>
<text x="129.7" y="66.2">filtering</text>
<text x="213.8" y="66.2">Power</text>
<text x="220.6" y="66.2">measurement</text>
<text x="113.9" y="98.6">Rotary</text>
<text x="121.1" y="98.6">encoder</text>
<text x="214.4" y="128.4">Onboard</text>
<text x="223.5" y="128.4">Neopixels</text>
<text x="71.5" y="150">Pins</text>
<text x="76.7" y="150">and</text>
<text x="81.3" y="150">Connectors</text>
</g>
<g font-size="1.8" fill="#006464">
<text x="18.9" y="19.9">+3V3</text>
<text x="47.5" y="19.9">SM1</text>
<text x="136.8" y="23.7">TPS563201</text>
<text x="140.9" y="21.2">U1</text>
<text x="24.1" y="26.3">C0</text>
<text x="24.1" y="28.8">22u</text>
<text x="55.1" y="26.3">+5V</text>
<text x="55.1" y="28.8">GND</text>
<text x="66" y="26.3">+5V</text>
<text x="66" y="28.8">GND</text>
<text x="135.1" y="28.8">VIN</text>
<text x="146.5" y="28.8">SW</text>
<text x="168.3" y="28.8">4u7</text>
<text x="169" y="26.3">L1</text>
<text x="191.5" y="27.5">SolderJumper_2_Open</text>
<text x="200.1" y="25">JP1</text>
<text x="19.6" y="35.2">GND</text>
<text x="53.3" y="31.3">+3.3V</text>
<text x="66" y="31.3">+3V3</text>
<text x="100.3" y="32.6">C1</text>
<text x="100.3" y="35.2">10u</text>
<text x="109.2" y="32.6">C2</text>
<text x="109.2" y="35.2">10u</text>
<text x="118.1" y="32.6">C3</text>
<text x="118.1" y="35.2">0u1</text>
<text x="135.1" y="33.9">EN</text>
<text x="143.1" y="35.1" transform="rotate(-90 143.1 35.1)">GND</text>
<text x="144.6" y="31.3">VBST</text>
<text x="145.7" y="33.9">VFB</text>
<text x="159.4" y="35.2">0u1</text>
<text x="179.1" y="35.2">C5</text>
<text x="188" y="35.2">C6</text>
<text x="212.1" y="31.3">+5V</text>
<text x="122.5" y="36.4">10K</text>
<text x="123.1" y="39">R3</text>
<text x="160" y="37.7">C4</text>
<text x="179.1" y="37.7">22u</text>
<text x="188" y="37.7">22u</text>
<text x="95.8" y="44">GND</text>
<text x="104.6" y="44">GND</text>
<text x="113.5" y="44">GND</text>
<text x="140.2" y="46.2">GND</text>
<text x="174.5" y="45.3">GND</text>
<text x="183.4" y="45.3">GND</text>
<text x="197.7" y="45.1" transform="rotate(-90 197.7 45.1)">56K</text>
<text x="200.3" y="44.5" transform="rotate(-90 200.3 44.5)">R1</text>
<text x="200.3" y="53.4" transform="rotate(-90 200.3 53.4)">R2</text>
<text x="43.8" y="58">5K1</text>
<text x="44.4" y="55.5">R0</text>
<text x="49.6" y="58">LED0</text>
<text x="197.7" y="54" transform="rotate(-90 197.7 54)">10K</text>
<text x="61.8" y="61.7" transform="rotate(-90 61.8 61.7)">GND</text>
<text x="192.3" y="60.6">GND</text>
<text x="237.4" y="69.4">+3V3</text>
<text x="110.3" y="74.5">+3V3</text>
<text x="143.5" y="74.5">+5V</text>
<text x="107.9" y="83.4">100R</text>
<text x="109.1" y="80.9">R9</text>
<text x="121.9" y="79.6">RN1D</text>
<text x="121.9" y="82.1">10K</text>
<text x="141" y="79.6">RN1C</text>
<text x="141" y="82.1">10K</text>
<text x="242.2" y="79.6">U2</text>
<text x="242.2" y="82.1">INA226</text>
<text x="128.2" y="89.8">Q2</text>
<text x="210.7" y="89.8">R6</text>
<text x="232.9" y="87.2">Vbus</text>
<text x="240.9" y="86.8" transform="rotate(-90 240.9 86.8)">VS</text>
<text x="244.6" y="87.2">A1</text>
<text x="244.6" y="89.8">A0</text>
<text x="254" y="87.2">GND</text>
<text x="254" y="89.8">GND</text>
<text x="125.8" y="92.3">BSS138</text>
<text x="190.3" y="94.8">+12V</text>
<text x="210.1" y="92.3">10R</text>
<text x="243.4" y="94.8">SDA</text>
<text x="25.4" y="96.1">R4</text>
<text x="25.4" y="98.7">100R</text>
<text x="53.3" y="96.1">R5</text>
<text x="53.3" y="98.7">100R</text>
<text x="204.5" y="99.9">R020</text>
<text x="204.5" y="97.4">SR1</text>
<text x="210.1" y="99.9">10R</text>
<text x="210.7" y="97.4">R7</text>
<text x="219.7" y="97.4">C9</text>
<text x="219.7" y="99.9">0u1</text>
<text x="232.9" y="97.4">Vin+</text>
<text x="232.9" y="99.9">Vin-</text>
<text x="243.4" y="97.4">SCL</text>
<text x="265.4" y="97.4">C10</text>
<text x="265.4" y="99.9">0u1</text>
<text x="34.3" y="106.3">ZC010DNG</text>
<text x="34.3" y="103.7">Q1A</text>
<text x="62.2" y="106.3">ZC010DNG</text>
<text x="62.2" y="103.7">Q1B</text>
<text x="90.1" y="105">+3V3</text>
<text x="100.2" y="105">+3V3</text>
<text x="138.3" y="105">+3V3</text>
<text x="240.9" y="103.6" transform="rotate(-90 240.9 103.6)">GND</text>
<text x="242.6" y="102.5">~{Alert}</text>
<text x="105.4" y="112.6">RN2C</text>
<text x="123.7" y="112.6">SW1</text>
<text x="143.5" y="112.6">RN2B</text>
<text x="238" y="112.6">GND</text>
<text x="25.4" y="119">RN1B</text>
<text x="53.3" y="119">RN1A</text>
<text x="97.4" y="115" transform="rotate(-90 97.4 115)">10K</text>
<text x="99.9" y="115.7" transform="rotate(-90 99.9 115.7)">RN2D</text>
<text x="105.4" y="115.2">10K</text>
<text x="113.4" y="115.2">RotaryEncoder_Switch_MP</text>
<text x="143.5" y="115.2">10K</text>
<text x="25.4" y="121.5">10K</text>
<text x="53.3" y="121.5">10K</text>
<text x="110.2" y="122.8">GND</text>
<text x="95.3" y="129.1">C7</text>
<text x="95.3" y="131.7">10n</text>
<text x="105.4" y="129.1">C8</text>
<text x="105.4" y="131.7">10n</text>
<text x="207.5" y="131.7">+5V</text>
<text x="236.7" y="131.7">+5V</text>
<text x="28.4" y="132.9">GND</text>
<text x="56.4" y="132.9">GND</text>
<text x="123.7" y="135.5">GND</text>
<text x="133.9" y="135.5">GND</text>
<text x="90.7" y="138">GND</text>
<text x="100.8" y="138">GND</text>
<text x="135.6" y="141.8">GND</text>
<text x="146.9" y="138.4" transform="rotate(-90 146.9 138.4)">RN2A</text>
<text x="149.5" y="138.4" transform="rotate(-90 149.5 138.4)">10K</text>
<text x="154.9" y="141.8">GND</text>
<text x="210.4" y="142.5" transform="rotate(-90 210.4 142.5)">VDD</text>
<text x="216.3" y="140.6">SK6812SIDE-A</text>
<text x="221.3" y="138.1">PIX1</text>
<text x="239.6" y="142.5" transform="rotate(-90 239.6 142.5)">VDD</text>
<text x="245.5" y="140.6">SK6812SIDE-A</text>
<text x="250.5" y="138.1">PIX2</text>
<text x="204.7" y="144.4">DIN</text>
<text x="209.3" y="144.4">DOUT</text>
<text x="210.4" y="148.3" transform="rotate(-90 210.4 148.3)">VSS</text>
<text x="233.9" y="144.4">DIN</text>
<text x="238.5" y="144.4">DOUT</text>
<text x="239.6" y="148.3" transform="rotate(-90 239.6 148.3)">VSS</text>
<text x="111.5" y="155.8">GND</text>
<text x="17.6" y="159.6">Barrel_Jack_Switch</text>
<text x="25.5" y="157.1">J0</text>
<text x="67.3" y="161.2">J1</text>
<text x="78.5" y="160.9">+3V3</text>
<text x="79.7" y="158.3">GND</text>
<text x="110.3" y="158.3">+3V3</text>
<text x="127" y="160">J3</text>
<text x="207.5" y="157.1">GND</text>
<text x="236.7" y="157.1">GND</text>
<text x="38.1" y="163.4">+12V</text>
<text x="67.3" y="163.8">JST PH</text>
<text x="127" y="162.5">JST SH</text>
<text x="38.1" y="168.5">GND</text>
<text x="86.1" y="170">J2</text>
<text x="62.7" y="178.7">GND</text>
<text x="90.7" y="176.1">GND</text>
<text x="122.4" y="176.1">GND</text>
<text x="14.5" y="185">PWR_FLAG</text>
<text x="14.5" y="190.1">PWR_FLAG</text>
<text x="14.5" y="187.6">PWR_FLAG</text>
<text x="31.8" y="190.1">+5V</text>
<text x="31.8" y="187.6">+12V</text>
<text x="14.5" y="195.2">PWR_FLAG</text>
<text x="14.5" y="192.6">PWR_FLAG</text>
<text x="31.8" y="195.2">GND</text>
<text x="31.8" y="192.6">+3V3</text>
</g>
<g font-size="1.8" fill="#a90000">
<text x="37.4" y="27.7">5</text>
<text x="132.6" y="27.7">3</text>
<text x="150.4" y="27.7">2</text>
<text x="37.4" y="30.2">6</text>
<text x="37.4" y="32.8">7</text>
<text x="37.4" y="35.3">8</text>
<text x="60.3" y="35.3">4</text>
<text x="132.6" y="32.8">5</text>
<text x="150.4" y="32.8">4</text>
<text x="150.4" y="30.2">6</text>
<text x="36.8" y="40.4">10</text>
<text x="37.4" y="37.8">9</text>
<text x="60.3" y="40.4">2</text>
<text x="60.3" y="37.8">3</text>
<text x="142" y="37.5" transform="rotate(-90 142 37.5)">1</text>
<text x="36.8" y="42.9">20</text>
<text x="36.8" y="45.5">21</text>
<text x="60.3" y="45.5">0</text>
<text x="60.3" y="42.9">1</text>
<text x="119.1" y="77.5" transform="rotate(-90 119.1 77.5)">4</text>
<text x="138.2" y="77.5" transform="rotate(-90 138.2 77.5)">6</text>
<text x="119.1" y="83.9" transform="rotate(-90 119.1 83.9)">5</text>
<text x="129.3" y="79.4" transform="rotate(-90 129.3 79.4)">1</text>
<text x="138.2" y="83.9" transform="rotate(-90 138.2 83.9)">3</text>
<text x="239.8" y="83.3" transform="rotate(-90 239.8 83.3)">6</text>
<text x="125" y="84.8">2</text>
<text x="132.6" y="84.8">3</text>
<text x="230.4" y="86.1">8</text>
<text x="248.2" y="86.1">1</text>
<text x="248.2" y="88.6">2</text>
<text x="248.2" y="93.7">4</text>
<text x="30.2" y="101" transform="rotate(-90 30.2 101)">5</text>
<text x="58.2" y="101" transform="rotate(-90 58.2 101)">6</text>
<text x="229.8" y="96.3">10</text>
<text x="230.4" y="98.8">9</text>
<text x="248.2" y="101.3">3</text>
<text x="248.2" y="96.3">5</text>
<text x="23.4" y="103.9">2</text>
<text x="51.4" y="103.9">4</text>
<text x="239.8" y="106.1" transform="rotate(-90 239.8 106.1)">7</text>
<text x="30.2" y="108.7" transform="rotate(-90 30.2 108.7)">1</text>
<text x="58.2" y="108.7" transform="rotate(-90 58.2 108.7)">3</text>
<text x="92.5" y="110.6" transform="rotate(-90 92.5 110.6)">5</text>
<text x="140.7" y="110.6" transform="rotate(-90 140.7 110.6)">7</text>
<text x="22.6" y="116.9" transform="rotate(-90 22.6 116.9)">7</text>
<text x="50.5" y="116.9" transform="rotate(-90 50.5 116.9)">8</text>
<text x="92.5" y="116.9" transform="rotate(-90 92.5 116.9)">4</text>
<text x="102.6" y="116.9" transform="rotate(-90 102.6 116.9)">3</text>
<text x="118.7" y="119.1">A</text>
<text x="130.8" y="119.1">S1</text>
<text x="140.7" y="116.9" transform="rotate(-90 140.7 116.9)">2</text>
<text x="22.6" y="123.3" transform="rotate(-90 22.6 123.3)">2</text>
<text x="50.5" y="123.3" transform="rotate(-90 50.5 123.3)">1</text>
<text x="118.6" y="124.2">B</text>
<text x="130.8" y="124.2">S2</text>
<text x="125.5" y="129.7" transform="rotate(-90 125.5 129.7)">MP</text>
<text x="209.3" y="137.9" transform="rotate(-90 209.3 137.9)">2</text>
<text x="238.5" y="137.9" transform="rotate(-90 238.5 137.9)">2</text>
<text x="143.4" y="140.7">8</text>
<text x="149.8" y="140.7">1</text>
<text x="202.5" y="143.3">1</text>
<text x="215.2" y="143.3">3</text>
<text x="231.7" y="143.3">1</text>
<text x="244.4" y="143.3">3</text>
<text x="60.9" y="154.7">1</text>
<text x="120.6" y="154.7">1</text>
<text x="209.3" y="150.6" transform="rotate(-90 209.3 150.6)">4</text>
<text x="60.9" y="157.2">2</text>
<text x="60.9" y="159.8">3</text>
<text x="120.6" y="157.2">2</text>
<text x="120.6" y="159.8">3</text>
<text x="32.3" y="162.3">1</text>
<text x="32.3" y="167.4">2</text>
<text x="32.3" y="164.8">3</text>
<text x="60.9" y="162.3">4</text>
<text x="60.9" y="164.8">5</text>
<text x="60.9" y="167.4">6</text>
<text x="120.6" y="162.3">4</text>
<text x="120.6" y="164.8">5</text>
<text x="124.2" y="170.1" transform="rotate(-90 124.2 170.1)">MP</text>
</g>
<g font-size="1.8" fill="#0f0f0f">
<text x="154.9" y="27.6">SW</text>
<text x="127" y="32.7">EN</text>
</g>
<text font-size="1.8" fill="#009600" x="180.3" y="30.1">BUCK_5V</text>
<g font-size="1.4" fill="#840000">
<text x="45.4" y="50.8">Super</text>
<text x="45.4" y="49.2">ESP32-C3</text>
<text x="50.6" y="50.8">Mini</text>
</g>
<g font-size="1.2" fill="#006464">
<text x="39.9" y="28.6">GPIO5/MISO</text>
<text x="39.9" y="31.2">GPIO6/MOSI</text>
<text x="39.9" y="33.7">GPIO7/SS</text>
<text x="39.9" y="41.3">GPIO10</text>
<text x="39.9" y="36.2">~{GPIO8}/SDASCK/ADC/GPIO4</text>
<text x="39.9" y="38.8">~{GPIO9}/SCL</text>
<text x="51.5" y="41.3">ADC/~{GPIO2}</text>
<text x="51.5" y="38.8">ADC/GPIO3</text>
<text x="39.9" y="43.9">GPIO20/RX</text>
<text x="39.9" y="46.4">GPIO21/TX</text>
<text x="51.5" y="46.4">ADC/GPIO0</text>
<text x="51.5" y="43.9">ADC/GPIO1</text>
<text x="88" y="157.2">GND</text>
<text x="88.1" y="162.3">SDA</text>
<text x="88.2" y="164.8">SCL</text>
<text x="92.5" y="169.7" transform="rotate(-90 92.5 169.7)">MP</text>
</g>
<text font-size="1.2" fill="#840000" x="87.6" y="159.8">+3V3</text>
<g font-size="1.1" fill="#a90000">
<text x="60.1" y="25.1">5V</text>
<text x="60.4" y="27.7">G</text>
<text x="59.8" y="30.2">3V3</text>
</g>
<g font-size="1.1" fill="#840000">
<text x="210.6" y="148.2">RGB</text>
<text x="239.8" y="148.2">RGB</text>
</g>
<g font-size=".5" fill="#840000">
<text x="91.4" y="167">Mounting</text>
<text x="123.1" y="167">Mounting</text>
<text x="63.5" y="169.6">Mounting</text>
</g>
</svg>
